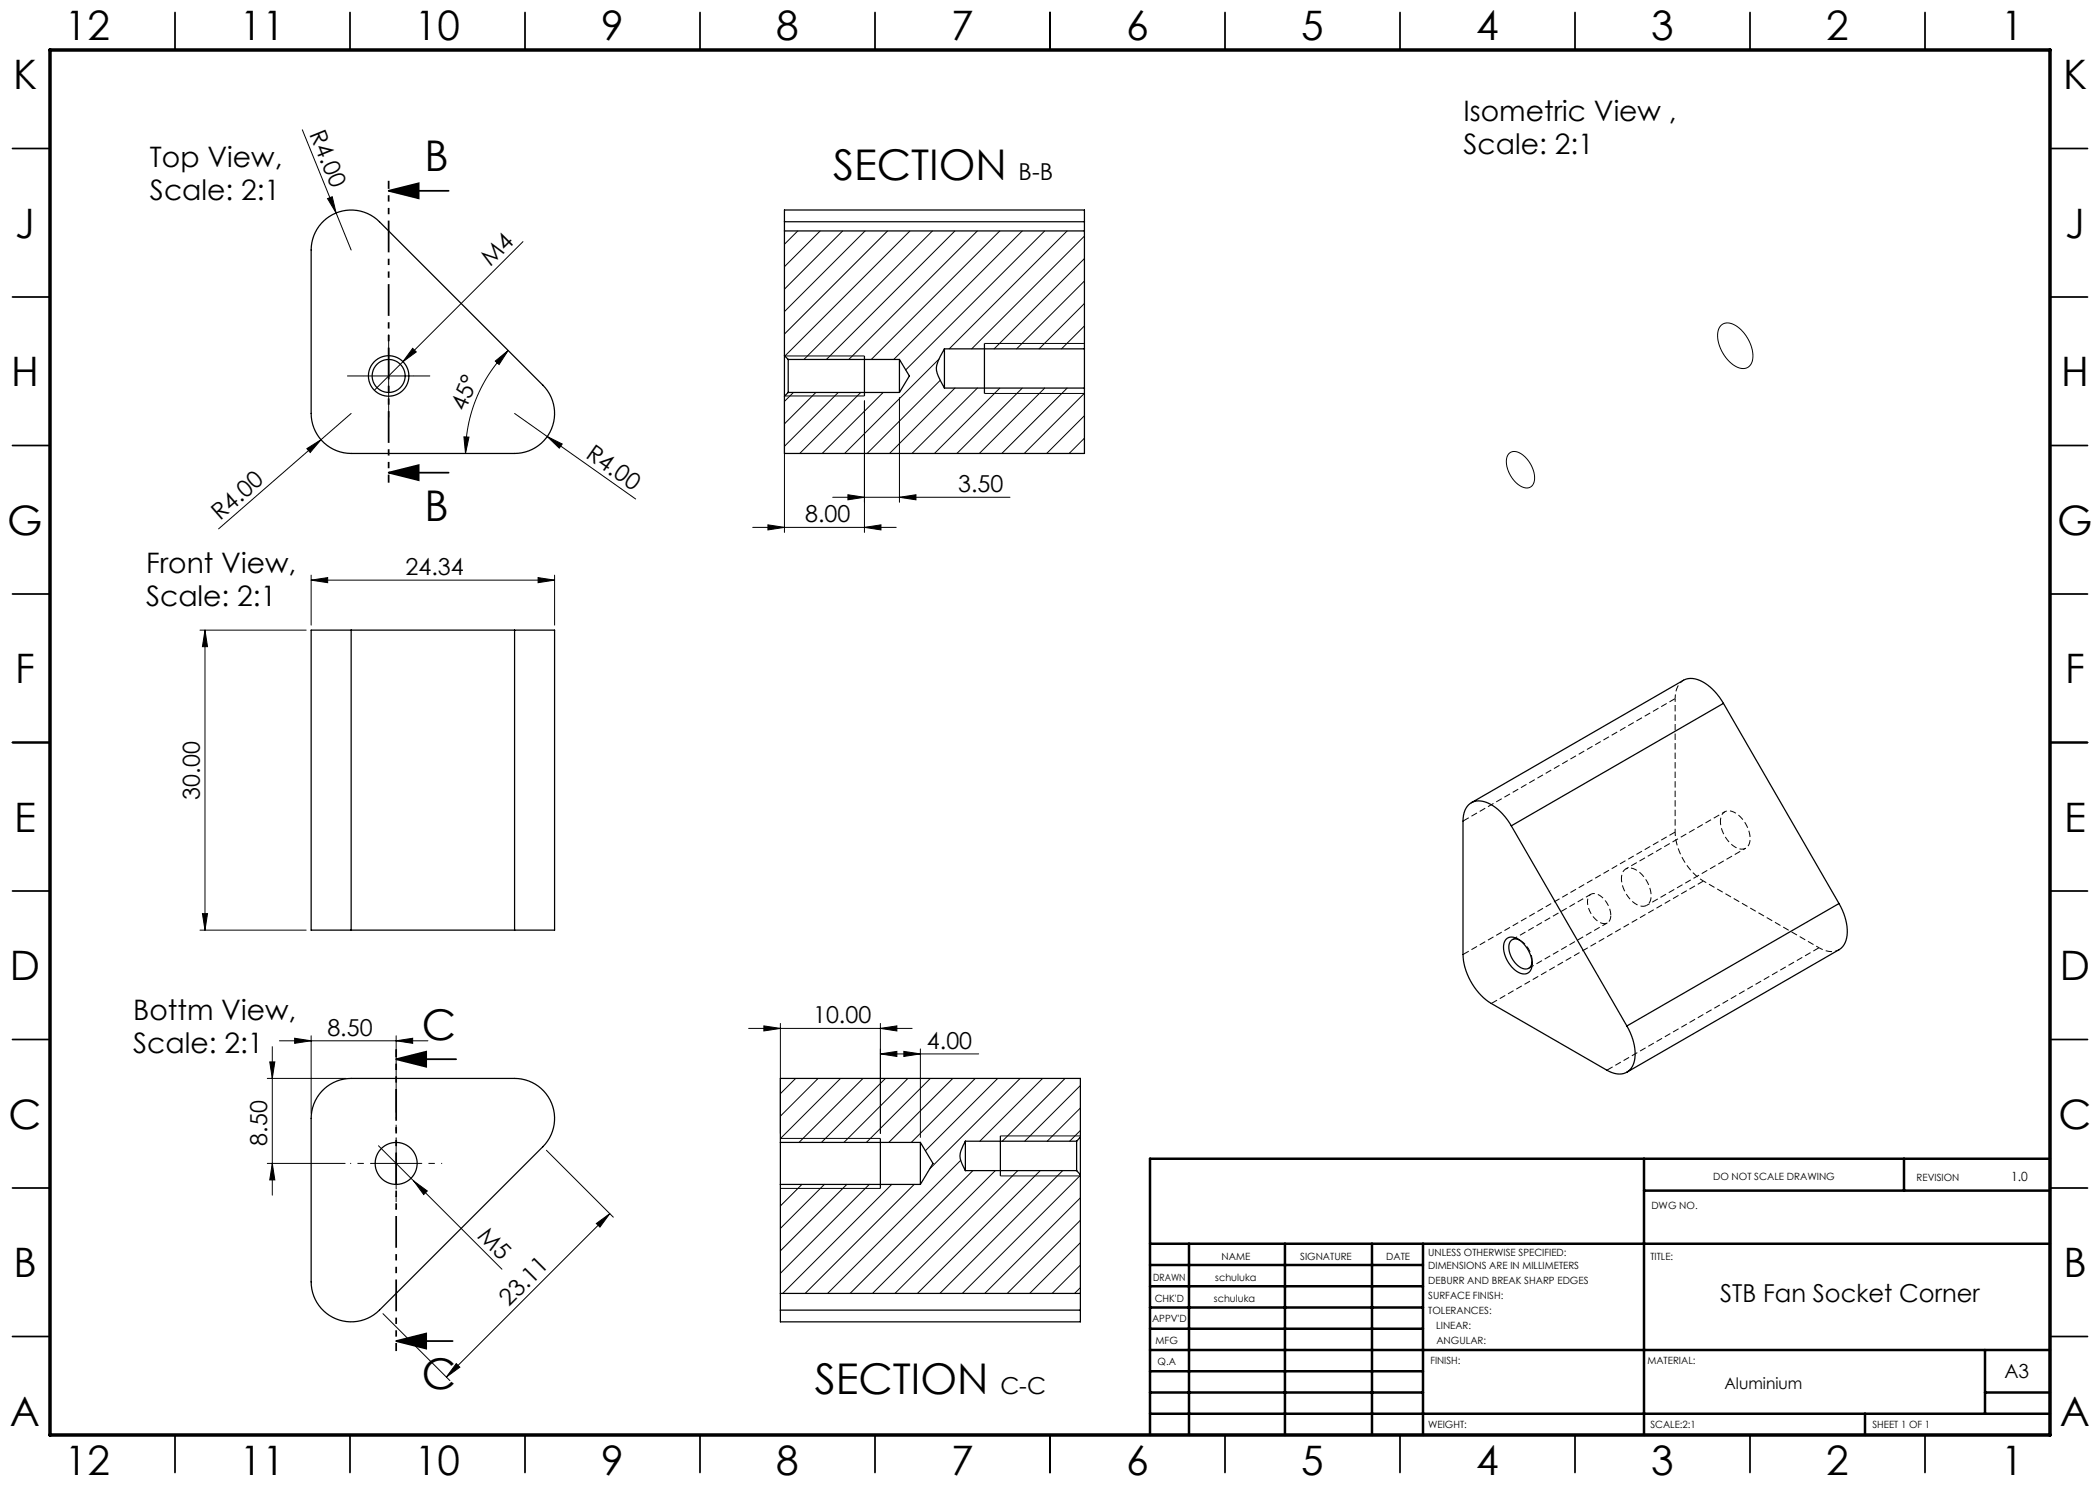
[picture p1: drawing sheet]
<svg xmlns="http://www.w3.org/2000/svg" width="420mm" height="297mm" viewBox="0 0 420 297" stroke-linecap="round" stroke-linejoin="round" font-family="sans-serif">
<g fill="none" stroke="#000" stroke-width=".25">
<path d="M64.7 44.2a8 8 0 0 1 11.2 .1l32.7 32.7a8 8 0 0 1 1.7 8.8 8 8 0 0 1-7.4 4.9h-32.7a8 8 0 0 1-8-8v-32.7a8 8 0 0 1 2.5-5.8zM156.9 44.3v-2.3h60v2.3M156.9 44.3v26.8M156.9 44.3h60M156.9 46.2h60M216.9 44.3v25.5M156.9 71.1v8.1M156.9 71.1l.7 .8M157.6 71.9v6.6M157.6 71.9h22.3M157.6 78.5l-.7 .7M157.6 78.5h22.3"/>
<path d="M172.9 71.2v8M179.9 71.9v6.6M179.9 71.9l2 3.3-2 3.3M188.9 69.8v7.8M188.9 69.8l-.4 .7a6.5 6.5 0 0 0-1.2 3.6l.3 1.1 1.3 2.4M188.9 69.8h28M188.9 77.6h28M196.9 68.7v10M216.9 69.8v7.8M216.9 77.6v13.1h-60v-11.5M70.2 126h-8v60h8M70.2 126v60"/>
<path d="M70.2 126h32.7M102.9 126h8v60h-8M102.9 126v60M344.7 140.7a9.5 9.5 0 0 0-6.2-5h-.9l-.9 .4-42.4 24.4M344.7 140.7l-42.4 24.5M344.7 140.7l23.1 40M302.3 165.2a9.5 9.5 0 0 0-6.2-5 3.2 3.2 0 0 0-3.5 3.4v27.3a12.5 12.5 0 0 0 5.7 9.8l23.1 13.3a3.6 3.6 0 0 0 4.7-.2 7 7 0 0 0 .2-6.7l-.9-1.9M302.3 165.2l23.1 40M70.2 186h32.7M301.2 187.8a2.32 2.32 0 0 1 3.3 .7 5.7 5.7 0 0 1 1.7 5.4 1.76 1.76 0 0 1-2.8 .4 5.8 5.8 0 0 1-2.5-6zM303.8 188a1.42 1.42 0 0 0-1.6 .1 1.42 1.42 0 0 0-.4 1.5 4.6 4.6 0 0 0 3.3 4.2 1.33 1.33 0 0 0 1.3-1.4M367.8 180.7a9.5 9.5 0 0 1 1.2 7.8l-.4 .8-.8 .6-42.4 24.5"/>
<path d="M367.8 180.7l-42.4 24.5M64.8 217.8a8 8 0 0 1 5.4-2.1h32.7a8 8 0 0 1 7.4 4.9 8 8 0 0 1-1.7 8.7l-32.7 32.7a8 8 0 0 1-8.7 1.8 8 8 0 0 1-5-7.4v-32.7a8 8 0 0 1 2.6-5.9zM156.1 228.5v8.4M156.1 236.9v25.1M156.1 236.9h28M156.1 228.5h28M176.1 227.7v10M184.1 228.5v8.4M184.1 228.5l2.5 4.2-2.5 4.2M193.1 228.2a5.3 5.3 0 0 0-1.1 3.5l1.1 2.4M193.1 228.2v5.9M193.1 234.1h22.2"/>
<path d="M193.1 228.2h22.2M200.1 227.2v8M215.3 228.2v5.9M215.3 234.1l.8 .8M216.1 227.4v7.5M216.1 227.4v-11.7h-60v12.8M216.1 234.9v27.1M216.1 227.4l-.8 .8M156.1 258.7h60M156.1 262v2.4h60v-2.4M156.1 262h60"/>
<circle cx="77.7" cy="75.2" r="4.1"/>
<circle cx="77.7" cy="75.2" r="3.3"/>
<circle cx="79.2" cy="232.7" r="4.2"/>
</g>
<g fill="none" stroke="#000" stroke-width=".2">
<path d="M60.5 26l9.7 24M65.5 39.7l.9-.4 .8 3.3zM104.6 48.3l-29.7 29.7M159.5 46.2l-2.6 2.6M164 46.2l-7.1 7.1M168.5 46.2l-11.6 11.6M173 46.2l-16.1 16.1M177.5 46.2l-20.6 20.6M182 46.2l-25 25h15.9M186.5 46.2l-25.7 25.7M191 46.2l-25.7 25.7M195.5 46.2l-25.7 25.7"/>
<path d="M200 46.2l-25.7 25.7M204.4 46.2l-25.7 25.7M208.9 46.2l-27.8 27.8M213.4 46.2l-23.5 23.6M216.9 47.2l-22.6 22.6M216.9 51.7l-18.1 18.1M216.9 56.2l-13.6 13.6M72.7 75.2h10M77.7 70.2v10M82.5 69.7l.8 .7-2.7 2zM99.1 72.2l2.5-2.1-1.8 2.8zM101.6 70.1a29.1 29.1 0 0 0-8.5 20.6"/>
<path d="M156.9 79.2h16M158.7 78.5l-1.8 1.8M163.2 78.5l-6.3 6.3M167.7 78.5l-10.8 10.8M172.1 78.5l-12.2 12.2M176.6 78.5l-12.2 12.2M179.9 79.5v21M187.8 71.8l-18.9 18.9M188.1 76l-14.7 14.7M191 77.6l-13.1 13.1M195.5 77.6l-13.1 13.1M196.9 78.7h20"/>
<path d="M196.9 68.7h20M200 77.6l-13.1 13.1M204.5 77.6l-13.1 13.1M208.9 77.6l-13 13.1M213.4 77.6l-13 13.1M216.9 60.7l-9.1 9.1M216.9 65.2l-4.6 4.6M216.9 69.7l-.1 .1M216.9 78.7l-12.1 12M344.2 65.1a2.6 2.6 0 0 1 3.5 .4 7.2 7.2 0 0 1 2.7 6.9 2.12 2.12 0 0 1-3.5 .8 7.3 7.3 0 0 1-3.2-7.2zM61.4 89.7l2.8-1.8-2.2 2.6zM64.2 87.9l-20.5 17.9"/>
<path d="M70.2 82.7l-6 5.2M92.8 87.4h1l-.7 3.3zM102.9 82.7l6.6 4.6M109.5 87.3l2.9 1.5-.5 .8zM109.5 87.3l17.6 12.5M156.9 80.2v26.3M166.5 99.5h35.5M169.6 98.9l3.3 .6-3.3 .5zM172.9 80.2v26.3M179.9 99.5l3.3-.6v1.1zM216.9 83.1l-7.6 7.6M216.9 87.6l-3.1 3.1"/>
<path d="M301.8 90.7a2.23 2.23 0 0 1 3.1 .6 5.4 5.4 0 0 1 1.8 5.5 1.85 1.85 0 0 1-3 .1 5.5 5.5 0 0 1-2.2-5.8zM62.2 116l3.3-.5v1zM62.2 115v10M62.2 116h48.7M107.6 115.5l3.3 .5-3.3 .5zM110.9 115v10M150.5 105.5h28.7M153.6 105l3.3 .5-3.3 .5zM172.9 105.5l3.3-.5v1zM40 126h21.2M41 126v60M41 126l.5 3.3h-1z"/>
<path d="M40 186h21.2M40.5 182.7h1l-.5 3.3zM53.5 215.7h15.7M54 212.4h1l-.5 3.3zM54.5 209.3v29.7M55.9 208.2h29.7M58.9 207.7l3.3 .5-3.3 .5zM62.2 207.2v15.5M79.2 208.2l3.3-.5v1zM79.2 207.2v15.3M149.7 205.7h32.7M152.8 205.2l3.3 .5-3.3 .5z"/>
<path d="M156.1 204.7v22M159.1 215.7l-3 3M163.6 215.7l-7.5 7.5M168.1 215.7l-12 12h20M172.6 215.7l-12.8 12.8M176.1 205.7l3.3-.5v1zM176.1 204.7v22M176.1 210.8l3.3-.5v1zM176.1 210.8h19.6M177.1 215.7l-12.8 12.8M180.8 210.3l3.3 .5-3.3 .5zM181.6 215.7l-12.8 12.8"/>
<path d="M184.1 209.8v17.7M186.1 215.7l-12.8 12.8M190.6 215.7l-12.8 12.8M195.1 215.7l-12.8 12.8M199.5 215.7l-14.4 14.5M204 215.7l-18.1 18.1M208.5 215.7l-12.5 12.5M213 215.7l-12.5 12.5M216.1 217.1l-11.2 11.1M53.5 232.7h15.5M54.5 232.7l.5 3.3h-1zM74.2 232.7h10"/>
<path d="M75.7 229.1l7.1 7.1M79.2 227.7v10M82.8 236.2l2.7 2-.8 .7zM82.8 236.2l17.6 17.6M109.3 230l13.4 13.4M156.1 237.7h20M160.4 236.9l-4.3 4.3M164.9 236.9l-8.8 8.8M169.4 236.9l-13.3 13.3M173.9 236.9l-17.8 17.8M178.3 236.9l-21.8 21.8M182.8 236.9l-21.8 21.8"/>
<path d="M192.2 232.1l-26.7 26.6M194.6 234.1l-24.6 24.6M199.1 234.1l-24.6 24.6M200.1 235.2h15.9M200.1 227.2h15.9M203.6 234.1l-24.6 24.6M208 234.1l-24.5 24.6M212.5 234.1l-24.5 24.6M216.1 221.6l-6.7 6.6M216.1 226.1l-2.2 2.1M216.1 235.1l-23.6 23.6M216.1 239.6l-19.1 19.1"/>
<path d="M119.3 244.7l2.7-2-2 2.7zM122 242.7l-32.7 32.7M216.1 244.1l-14.7 14.6M216.1 248.5l-10.2 10.2M216.1 253l-5.7 5.7M216.1 257.5l-1.2 1.2M76.6 262.7l13.4 13.4M91.3 272.7l.7 .7-2.7 2z"/>
</g>
<path d="M292.6 164.2l42.4-24.5M292.6 190.9l42.4-24.5M304.1 188.1l-.5-.3M306.4 192.8v-.7M298.3 200.7l42.4-24.5M321.4 214l42.4-24.5" fill="none" stroke="#000" stroke-width=".2" stroke-dasharray="1.3 .6" stroke-linecap="butt"/>
<path d="M336.7 136.1a3.9 3.9 0 0 0-1.7 3.6M363.8 189.5a4.1 4.1 0 0 0 4 .4" fill="none" stroke="#000" stroke-width=".2" stroke-dasharray="1.3 .6" stroke-dashoffset=".4" stroke-linecap="butt"/>
<path d="M306.4 192.4a5 5 0 0 0-2.6-4.4" fill="none" stroke="#000" stroke-width=".2" stroke-dasharray="1.3 .6" stroke-dashoffset="-.2" stroke-linecap="butt"/>
<path d="M335 139.7v26.7M340.7 176.2l23.1 13.3M345 162.4l-19.8 11.4M329.4 181.1l19.8-11.5" fill="none" stroke="#000" stroke-width=".2" stroke-dasharray="1.3 .6" stroke-dashoffset=".6" stroke-linecap="butt"/>
<path d="M322.2 183.1a4.7 4.7 0 0 0-3.2-4.4 1.42 1.42 0 0 0-1.5 1.9 4.6 4.6 0 0 0 3.4 4.1 1.4 1.4 0 0 0 1.3-1.6" fill="none" stroke="#000" stroke-width=".2" stroke-dasharray="1.3 .6" stroke-dashoffset="-.1" stroke-linecap="butt"/>
<path d="M324.3 175.7a1.83 1.83 0 0 1 .9-1.9 1.83 1.83 0 0 1 2.1 .3 6.2 6.2 0 0 1 2.8 6 1.72 1.72 0 0 1-2.8 .8 6.5 6.5 0 0 1-3-5.2M335 166.4a12.5 12.5 0 0 0 5.7 9.8M344.1 164.3a1.83 1.83 0 0 1 .9-2 1.83 1.83 0 0 1 2.1 .3 6.2 6.2 0 0 1 2.8 6.1 1.72 1.72 0 0 1-2.8 .8 6.5 6.5 0 0 1-3-5.2" fill="none" stroke="#000" stroke-width=".2" stroke-dasharray="1.3 .6" stroke-dashoffset=".5" stroke-linecap="butt"/>
<path d="M318.2 178.9l-15.8 9M305.7 193.7l15.8-9.1" fill="none" stroke="#000" stroke-width=".2" stroke-dasharray="1.3 .6" stroke-dashoffset=".1" stroke-linecap="butt"/>
<g fill="none" stroke="#000" stroke-width=".35">
<path d="M35 2.5v7.5M70 2.5v7.5M105 2.5v7.5M140 2.5v7.5M175 2.5v7.5M210 2.5v7.5M245 2.5v7.5M280 2.5v7.5M315 2.5v7.5M350 2.5v7.5M385 2.5v7.5M2.5 29.7h7.5"/>
<path d="M77.7 38.2h12M77.7 38.2l6-1.5v3zM410 29.7h7.5M2.5 59.4h7.5M410 59.4h7.5M2.5 89.1h7.5M77.7 94.5h12M77.7 94.5l6-1.5v3zM410 89.1h7.5M2.5 118.8h7.5M410 118.8h7.5M2.5 148.5h7.5"/>
<path d="M410 148.5h7.5M2.5 178.2h7.5M410 178.2h7.5M2.5 207.9h7.5M79.2 211.8h12M79.2 211.8l6-1.5v3zM410 207.9h7.5M2.5 237.6h7.5M410 237.6h7.5M2.5 267.3h7.5M79.2 268.2h11.3M79.2 268.2l6-1.5v3z"/>
<path d="M410 267.3h7.5M35 287v7.5M70 287v7.5M105 287v7.5M140 287v7.5M175 287v7.5M210 287v7.5M245 287v7.5M280 287v7.5M315 287v7.5M350 287v7.5M385 287v7.5"/>
</g>
<path d="M72.7 75.2h-3.3M77.7 70.2v-3.3M82.7 75.2h3.3M77.7 80.2v3.3" fill="none" stroke="#000" stroke-width=".2" stroke-dasharray="15.2 1.3 1.3 1.3" stroke-linecap="butt"/>
<path d="M74.2 232.7h-4.2M79.2 227.7v-4.2M79.2 237.7v4.2M84.2 232.7h4.2" fill="none" stroke="#000" stroke-width=".2" stroke-dasharray="15.2 1.3 1.3 1.3" stroke-dashoffset="15" stroke-linecap="butt"/>
<path d="M77.7 36.2v60.3M79.2 209.8v60.4" fill="none" stroke="#000" stroke-width=".35" stroke-dasharray="6.3 1.3 1.3 1.3 1.3 1.3" stroke-dashoffset="4.7" stroke-linecap="butt"/>
<g fill="none" stroke="#000" stroke-width=".5">
<path d="M328.8 231.8v55.2M328.8 238.1h81.2M380.8 231.8v6.3M410 231.8h-180v55.2M230 248.8h180M230 257.3h54.6M230 253h54.6M237.8 248.8v38.2M257 248.8v38.2M274.4 248.8v38.2M284.6 248.8v38.2M230 265.8h54.6"/>
<path d="M230 261.5h54.6M230 278.5h54.6M230 274.3h54.6M230 270h180M397 278.5h13M397 270v12.8M230 282.8h180M373 282.8v4.2"/>
</g>
<path d="M10 10h400v277h-400z" fill="none" stroke="#000" stroke-width=".7"/>
<g fill="#000">
<path d="M65.5 39.7l.9-.4 .8 3.3zM82.5 69.7l.8 .7-2.7 2zM61.4 89.7l2.8-1.8-2.2 2.6zM109.5 87.3l2.9 1.5-.5 .8zM82.8 236.2l2.7 2-.8 .7z"/>
<path d="M77.7 38.2l6-1.5v3zM77.7 94.5l6-1.5v3z"/>
<path d="M99.1 72.2l2.5-2.1-1.8 2.8zM92.8 87.4h1l-.7 3.3z"/>
<path d="M62.2 116l3.3-.5v1zM107.6 115.5l3.3 .5-3.3 .5zM153.6 105l3.3 .5-3.3 .5zM172.9 105.5l3.3-.5v1zM169.6 98.9l3.3 .6-3.3 .5zM179.9 99.5l3.3-.6v1.1z"/>
<path d="M41 126l.5 3.3h-1zM40.5 182.7h1l-.5 3.3zM54 212.4h1l-.5 3.3zM54.5 232.7l.5 3.3h-1z"/>
<path d="M79.2 211.8l6-1.5v3zM79.2 268.2l6-1.5v3z"/>
<path d="M79.2 208.2l3.3-.5v1zM58.9 207.7l3.3 .5-3.3 .5z"/>
<path d="M152.8 205.2l3.3 .5-3.3 .5zM176.1 205.7l3.3-.5v1z"/>
<path d="M180.8 210.3l3.3 .5-3.3 .5zM176.1 210.8l3.3-.5v1z"/>
<path d="M119.3 244.7l2.7-2-2 2.7zM91.3 272.7l.7 .7-2.7 2z"/>
</g>
<g font-size="8.5">
<text x="84.9" y="34.3">B</text>
<text x="166.6" y="35.9">SECTION</text>
<text x="84.9" y="104.2">B</text>
<text x="84.4" y="208">C</text>
<text x="84.4" y="277.8">C</text>
<text x="162.9" y="278.8">SECTION</text>
</g>
<g font-size="8.1">
<text x="13" y="8">12</text>
<text x="48" y="8">11</text>
<text x="83" y="8">10</text>
<text x="120.2" y="8">9</text>
<text x="155.2" y="8">8</text>
<text x="190.2" y="8">7</text>
<text x="225.2" y="8">6</text>
<text x="260.2" y="8">5</text>
<text x="295.2" y="8">4</text>
<text x="330.2" y="8">3</text>
<text x="365.2" y="8">2</text>
<text x="400.2" y="8">1</text>
<text x="2.6" y="17.8">K</text>
<text x="412.6" y="17.8">K</text>
<text x="3" y="47.5">J</text>
<text x="413" y="47.5">J</text>
<text x="2.2" y="77.2">H</text>
<text x="412.2" y="77.2">H</text>
<text x="1.5" y="106.9">G</text>
<text x="411.5" y="106.9">G</text>
<text x="3" y="136.6">F</text>
<text x="413" y="136.6">F</text>
<text x="2.8" y="166.3">E</text>
<text x="412.8" y="166.3">E</text>
<text x="2" y="196">D</text>
<text x="412" y="196">D</text>
<text x="1.7" y="225.7">C</text>
<text x="411.7" y="225.7">C</text>
<text x="2.7" y="255.4">B</text>
<text x="412.7" y="255.4">B</text>
<text x="2" y="285.1">A</text>
<text x="412" y="285.1">A</text>
<text x="13" y="295">12</text>
<text x="48" y="295">11</text>
<text x="83" y="295">10</text>
<text x="120.2" y="295">9</text>
<text x="155.2" y="295">8</text>
<text x="190.2" y="295">7</text>
<text x="225.2" y="295">6</text>
<text x="260.2" y="295">5</text>
<text x="295.2" y="295">4</text>
<text x="330.2" y="295">3</text>
<text x="365.2" y="295">2</text>
<text x="400.2" y="295">1</text>
</g>
<g font-size="5.6">
<text x="292.7" y="24.1">Isometric View ,</text>
<text x="30" y="33.3">Top View,</text>
<text x="292.7" y="30.8">Scale: 2:1</text>
<text x="30" y="40">Scale: 2:1</text>
<text x="29.2" y="114.7">Front View,</text>
<text x="29.2" y="121.3">Scale: 2:1</text>
<text x="26.6" y="203.9">Bottm View,</text>
<text x="26.6" y="210.5">Scale: 2:1</text>
</g>
<text font-size="4.9" x="344" y="260.4">STB Fan Socket Corner</text>
<g font-size="4.7">
<text x="61.9" y="26.8" transform="rotate(68 61.9 26.8)">R4.00</text>
<text x="203.7" y="35.9">B-B</text>
<text x="98.1" y="53.4" transform="rotate(-45 98.1 53.4)">M4</text>
<text x="93" y="82.4" transform="rotate(-68 93 82.4)">45°</text>
<text x="116.9" y="91.4" transform="rotate(35 116.9 91.4)">R4.00</text>
<text x="191.7" y="98.4">3.50</text>
<text x="44" y="104.2" transform="rotate(-41 44 104.2)">R4.00</text>
<text x="161" y="104.5">8.00</text>
<text x="81.1" y="115">24.34</text>
<text x="40" y="159.9" transform="rotate(-90 40 159.9)">30.00</text>
<text x="65.5" y="207.1">8.50</text>
<text x="162.6" y="204.7">10.00</text>
<text x="185.4" y="209.8">4.00</text>
<text x="53.4" y="229.1" transform="rotate(-90 53.4 229.1)">8.50</text>
<text x="95.3" y="247.4" transform="rotate(45 95.3 247.4)">M5</text>
<text x="101.8" y="261.5" transform="rotate(-45 101.8 261.5)">23.11</text>
<text x="200.1" y="278.8">C-C</text>
</g>
<text font-size="3.9" x="400.9" y="275.5">A3</text>
<text font-size="3.2" x="344.9" y="277.9">Aluminium</text>
<text font-size="2.5" x="402.2" y="236.1">1.0</text>
<g font-size="2">
<text x="342.6" y="236">DO NOT SCALE DRAWING</text>
<text x="383.3" y="236.2">REVISION</text>
<text x="330.3" y="241.8">DWG NO.</text>
<text x="244.3" y="252">NAME</text>
<text x="260" y="251.9">SIGNATURE</text>
<text x="277.2" y="251.9">DATE</text>
<text x="285.6" y="251.2">UNLESS OTHERWISE SPECIFIED:</text>
<text x="330.1" y="251.9">TITLE:</text>
<text x="230.6" y="256.1">DRAWN</text>
<text x="243.1" y="256.1">schuluka</text>
<text x="285.6" y="253.7">DIMENSIONS ARE IN MILLIMETERS</text>
<text x="285.6" y="256.7">DEBURR AND BREAK SHARP EDGES</text>
<text x="230.9" y="260.3">CHK'D</text>
<text x="242.8" y="260.3">schuluka</text>
<text x="285.6" y="259.7">SURFACE FINISH:</text>
<text x="285.6" y="262.7">TOLERANCES:</text>
<text x="230.4" y="264.4">APPV'D</text>
<text x="231.1" y="268.8">MFG</text>
<text x="287.3" y="265.7">LINEAR:</text>
<text x="287.3" y="268.7">ANGULAR:</text>
<text x="231.5" y="273">Q.A</text>
<text x="286.1" y="272.9">FINISH:</text>
<text x="329.5" y="272.9">MATERIAL:</text>
<text x="285.6" y="285.5">WEIGHT:</text>
<text x="330.1" y="285.6">SCALE:2:1</text>
<text x="374.5" y="285.6">SHEET 1 OF 1</text>
</g>
</svg>
